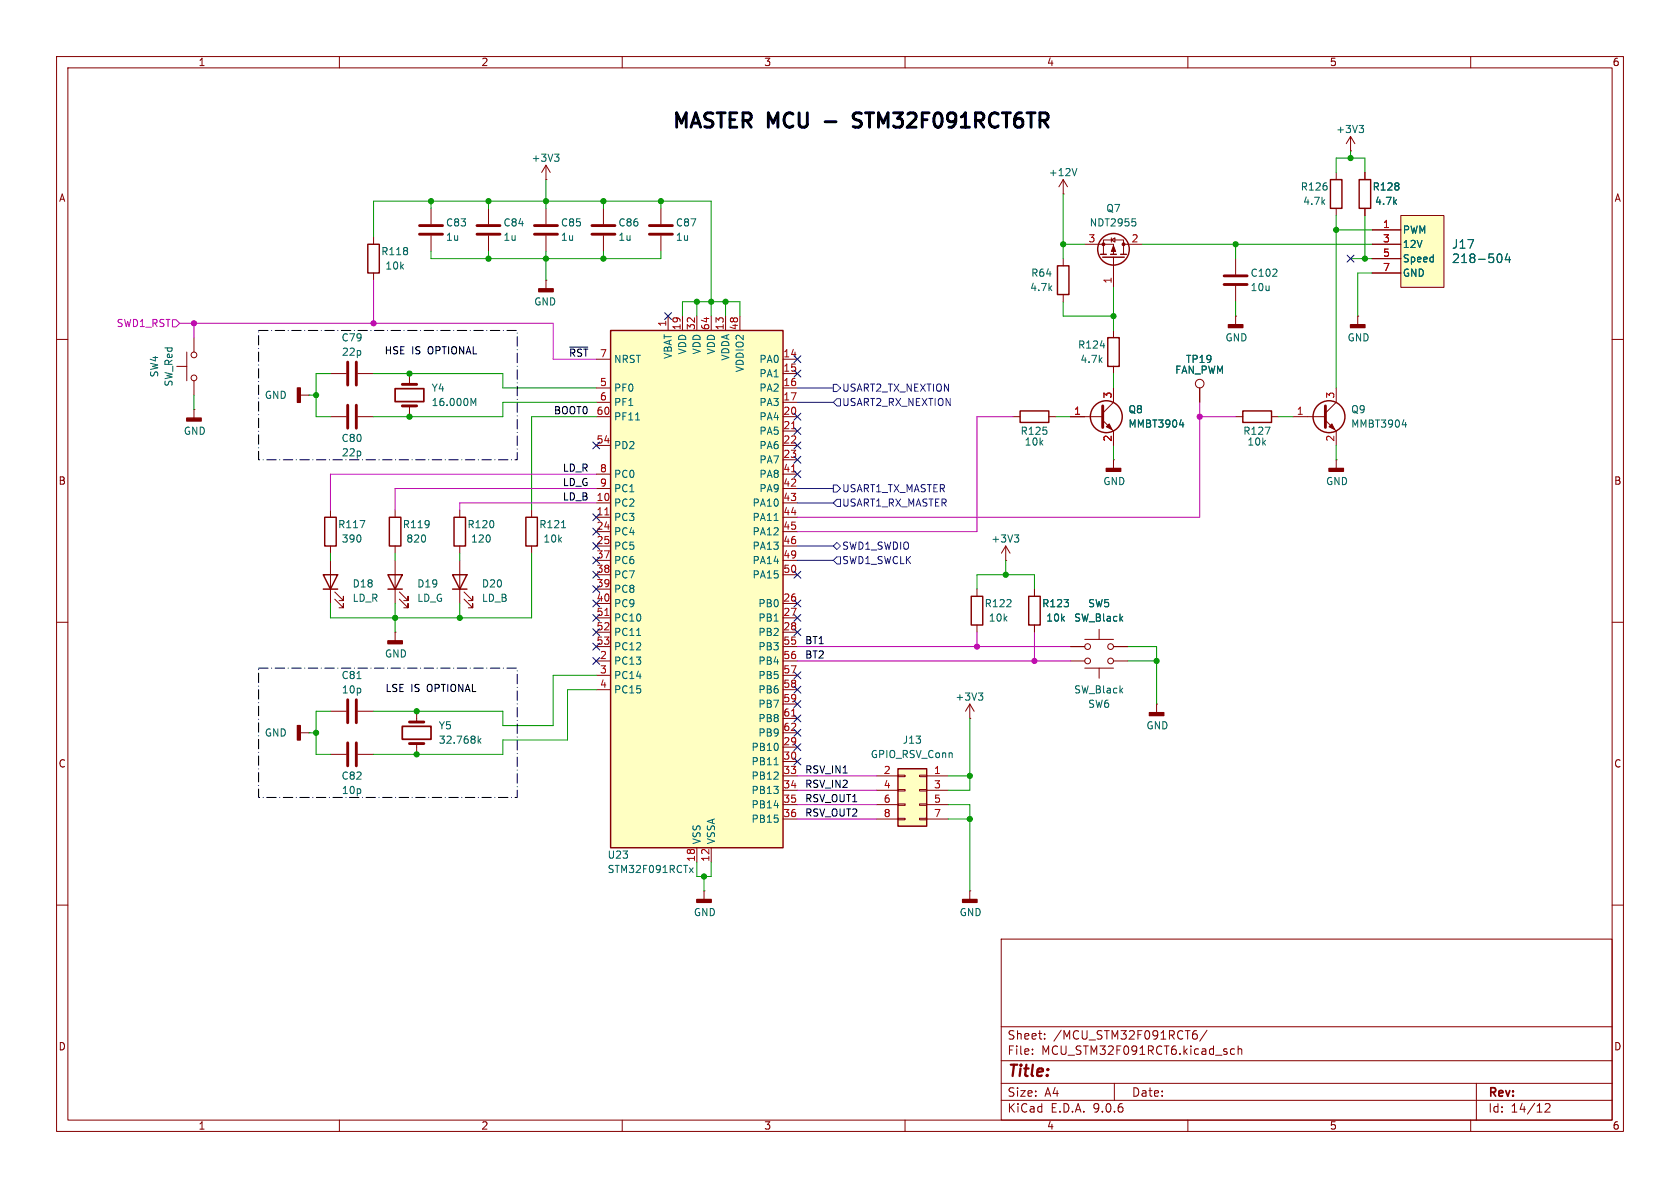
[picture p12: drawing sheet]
<svg xmlns="http://www.w3.org/2000/svg" width="297mm" height="210mm" viewBox="0 0 297 210" stroke-linecap="round" stroke-linejoin="round" font-family="sans-serif">
<g fill="none" stroke="#840000" stroke-width=".18">
<path d="M10 10h277v190h-277zM12 12h273v186h-273zM60 10v2M110 10v2M160 10v2M210 10v2M260 10v2M76.2 36.8v2.8M86.4 36.8v2.8M96.5 36.8v2.8M106.7 36.8v2.8M116.8 36.8v2.8"/>
<path d="M188 34.3h.1M188 31.8l-.8 1.2M188 31.8l.7 1.2M188 31.8v2.5M236.2 30.5v1.3M236.2 36.8v1.3M238.8 26.7h.1M238.8 24.1l-.8 1.3M238.8 24.1l.7 1.3M238.8 24.1v2.6M241.3 30.5v1.3M241.3 36.8v1.3"/>
<path d="M34.3 59.7v2.5M66 41.9v1.3M66 48.3v1.2M76.2 41.7v2.8M86.4 41.7v2.8M96.5 41.7v2.8M106.7 41.7v2.8M116.8 41.7v2.8M188 45.7v1.3M188 52.1v1.2M191.8 43.2h5v1.8M195.1 45v-2.6h3.5v2.6"/>
<path d="M196.5 42.4l.6-.4v.8zM196.5 42v.8M196.8 45.5v5.3M196.8 58.4v1.3M198.6 43.2h3.3M218.4 55.9h.1M218.4 45.7v2.8M218.4 50.5v2.8M218.4 55.9v1.5M240 55.9h.1M240 55.9v1.5M10 60h2"/>
<path d="M31.2 64.8h1.8M33 62.2v5.1M34.3 72.4h.1M34.3 67.3v2.6M34.3 72.4v1.5M53.1 69.9h1.5M54.6 69.9h.1M58.4 66h2.8M58.4 73.7h2.8M63.2 66h2.8M63.2 73.7h2.8M72.4 66v1.9"/>
<path d="M72.4 71.8v1.9M179.1 73.7h1.2M185.4 73.7h1.3M196.8 64.8v1.2M212.1 68.6v2.5M218.4 73.7h1.3M224.8 73.7h1.3M285 60h2M58.4 99.1v7.6M69.8 90.2v1.2M69.8 96.5v1.3M69.8 99.1v7.6"/>
<path d="M81.3 90.2v1.2M81.3 96.5v1.3M81.3 99.1v7.6M94 90.2v1.2M94 96.5v1.3M177.8 99.1h.1M177.8 96.5l-.8 1.3M177.8 96.5l.8 1.3M177.8 96.5v2.6M196.8 81.3h.1M196.8 81.3v1.5M10 110h2"/>
<path d="M59.2 105.9l1.5 1.5v-.7v.7h-.8M59.2 104.6l1.5 1.6v-.8v.8h-.8M69.8 111.8h.1M69.8 111.8v1.5M70.6 105.9l1.5 1.5v-.7v.7h-.7M70.6 104.6l1.5 1.6v-.8v.8h-.7M82 105.9l1.6 1.5v-.7v.7h-.8M82 104.6l1.6 1.6v-.8v.8h-.8M189.2 114.3h2.6M191.8 113h5M194.3 111.3v1.7M196.8 114.3h2.6"/>
<path d="M285 110h2M53.1 129.5h1.5M54.6 129.5h.1M73.7 125.7v1.9M73.7 131.4v2M124.5 157.5h.1M124.5 157.5v1.5M171.4 157.5h.1M171.4 157.5v1.5M10 160h2M177 166h108v32h-108zM285 160h2"/>
<path d="M60 198v2M110 198v2M160 198v2M177 194.5h108M177 191.5h108M177 187.5h108M177 181.5h108M182.5 186.3v.1M182.5 185.5v.1M184.7 183.6v.1M184.7 182.8v.1M197 191.5v3"/>
<path d="M210 198v2M211 182.8h.4l.3 .3-.2 .5h-.5M211.5 182.2a.53 .53 0 0 0-.6 .4M213.4 182.1l-1.3 2M218.2 185.5l-.4-.1-.3 .3v.4l.2 .2h.5M218.9 185.5l.2-.1 .4 .1v.9M218.9 184.9v1.5M260 198v2M261 191.5v6.5M273.2 195.2l.5-.1 .3 .1v.3l-.9 1.1h.9"/>
<circle cx="34.3" cy="66.8" r=".51"/>
<circle cx="34.3" cy="62.7" r=".51"/>
<circle cx="212.1" cy="67.8" r=".76"/>
<circle cx="192.3" cy="114.3" r=".51"/>
<circle cx="196.3" cy="114.3" r=".51"/>
</g>
<g fill="none" stroke="#006464" stroke-width=".18">
<path d="M190.4 29.8l-.4 1.3M200.1 38.7h.7M200.6 39.2l.2 .2v.3l-.2 .2M240.3 22.2h.8l-.5 .5M240.8 22.7l.3 .2v.3l-.3 .2M83.3 70.4l.4 .9 .4-.9v1.3M194.5 61.1h.8M223.7 75.5h.8l-.5 1.3M99.3 93.3h.7M179.3 94.6h.8l-.4 .4M179.9 95l.2 .3v.3l-.2 .2M84.5 130.1v1.3"/>
<path d="M84.7 130.9l.3 .5M85 130.5l-.5 .5"/>
</g>
<g fill="none" stroke="#840000" stroke-width=".25">
<path d="M235.2 31.8h2v5h-2zM240.3 31.8h2v5h-2zM65 43.2h2.1v5.1h-2.1zM186.9 47h2.1v5.1h-2.1zM194.6 45h1M194.9 45.5h3.9M195.8 59.7h2.1v5.1h-2.1zM196.3 45h1.1M198.1 45h1M180.3 72.6h5.1v2.1h-5.1zM219.7 72.6h5.1v2.1h-5.1zM68.8 91.4h2.1v5.1h-2.1z"/>
<path d="M80.3 91.4h2v5.1h-2zM93 91.4h2v5.1h-2zM57.1 101.6h2.6l-1.3 2.5zM57.1 104.1h2.6M68.6 101.6h2.5l-1.3 2.5zM68.6 104.1h2.5M80 101.6h2.5l-1.2 2.5zM80 104.1h2.5"/>
<circle cx="196.8" cy="44.1" r="2.79"/>
</g>
<g fill="#840000" stroke="#840000" stroke-width=".18">
<path d="M196.8 43.4l.4 1.1h-.7z"/>
<circle cx="198.6" cy="43.2" r=".25"/>
<circle cx="195.1" cy="43.2" r=".25"/>
</g>
<g fill="#840000" stroke="#840000" stroke-width=".25">
<path d="M52.6 68.6h.5v2.5h-.5z"/>
<path d="M33 73.9h2.6v.5h-2.6z"/>
<path d="M170.2 159h2.5v.5h-2.5z"/>
<path d="M238.8 57.4h2.5v.5h-2.5z"/>
<path d="M123.2 159h2.5v.5h-2.5z"/>
<path d="M195.6 82.8h2.5v.5h-2.5z"/>
<path d="M217.2 57.4h2.5v.5h-2.5z"/>
<path d="M52.6 128.3h.5v2.5h-.5z"/>
<path d="M68.6 113.3h2.5v.5h-2.5z"/>
</g>
<g fill="none" stroke="#840000" stroke-width=".51">
<path d="M74.2 39.9h4M84.3 39.9h4.1M94.5 39.9h4.1M104.6 39.9h4.1M114.8 39.9h4.1M74.2 41.4h4M84.3 41.4h4.1M94.5 41.4h4.1M104.6 41.4h4.1M114.8 41.4h4.1M216.4 48.8h4.1M216.4 50.3h4.1"/>
<path d="M61.5 64v4.1M61.5 71.6v4.1M63 64v4.1M63 71.6v4.1M71.1 71.8h2.6M71.1 67.9h2.6M72.4 131.4h2.5M72.4 127.6h2.5"/>
</g>
<path d="M69.8 68.7h5.1v2.3h-5.1zM71.1 128.4h5.1v2.3h-5.1z" fill="none" stroke="#840000" stroke-width=".3"/>
<path d="M107.9 58.4h30.5v91.5h-30.5z" fill="#ffffc2"/>
<g fill="none" stroke="#840000" stroke-width=".25">
<path d="M107.9 58.4h30.5v91.5h-30.5z"/>
<circle cx="195.6" cy="73.7" r="2.82"/>
</g>
<g fill="none" stroke="#840000" stroke-width=".18">
<path d="M96.5 31.8h.1M96.5 29.2v2.6M96.5 29.2l-.7 1.3M96.5 29.2l.8 1.3M96.5 49.5h.1M96.5 49.5v1.6M118.1 55.9v2.5M120.6 55.9v2.5M123.2 55.9v2.5M125.7 55.9v2.5M128.3 55.9v2.5M130.8 55.9v2.5"/>
<path d="M105.4 63.5h2.5M105.4 68.6h2.5M105.4 71.1h2.5M105.4 73.7h2.5M105.4 78.7h2.5M138.4 63.5h2.6M138.4 68.6h2.6M138.4 71.1h2.6M138.4 73.7h2.6M138.4 78.7h2.6M138.4 66h2.6M138.4 76.2h2.6"/>
<path d="M189.2 73.7h5.7M194.9 74.3l1.9 1.9v2.5M196.8 68.6v2.5l-1.9 1.9M105.4 83.8h2.5M105.4 86.4h2.5M105.4 88.9h2.5M105.4 91.4h2.5M105.4 94h2.5M105.4 96.5h2.5M105.4 99.1h2.5M138.4 83.8h2.6M138.4 86.4h2.6"/>
<path d="M138.4 88.9h2.6M138.4 91.4h2.6M138.4 94h2.6M138.4 96.5h2.6M138.4 99.1h2.6M138.4 81.3h2.6M105.4 101.6h2.5M105.4 104.1h2.5M105.4 106.7h2.5M105.4 109.2h2.5M105.4 111.8h2.5M105.4 114.3h2.5"/>
<path d="M105.4 116.8h2.5M105.4 119.4h2.5M138.4 101.6h2.6M138.4 106.7h2.6M138.4 109.2h2.6M138.4 111.8h2.6M138.4 114.3h2.6M138.4 116.8h2.6M138.4 119.4h2.6M58.4 133.4h2.8M58.4 125.7h2.8M63.2 133.4h2.8"/>
<path d="M63.2 125.7h2.8M105.4 121.9h2.5M138.4 121.9h2.6M138.4 124.5h2.6M138.4 127h2.6M138.4 129.5h2.6M138.4 132.1h2.6M138.4 134.6h2.6M138.4 137.2h2.6M138.4 139.7h2.6M171.4 127h.1M171.4 124.5l-.7 1.2"/>
<path d="M171.4 124.5l.8 1.2M171.4 124.5v2.5M123.2 149.9v2.5M125.7 149.9v2.5M138.4 142.2h2.6M138.4 144.8h2.6"/>
</g>
<g fill="none" stroke="#006464" stroke-width=".18">
<path d="M98 27.2h.8l-.4 .5M98.6 27.7l.2 .3v.3l-.2 .2M112.4 74.2h.7M208.5 75.1h.8M209.1 74.7v.8M136.9 92h.7M63.1 120h.7M112.5 112.3h.8M136.9 135.2h.7M173 122.5h.7l-.4 .5M173.5 123l.2 .2v.3l-.2 .3M121.9 153.4l.6 .8"/>
<path d="M122.5 153.4l-.6 .8"/>
</g>
<path d="M139.9 75.8h.8M106.9 91h.7M139.9 83.4h.8M106.9 108.8h.7M139.9 126.6h.8" fill="none" stroke="#a90000" stroke-width=".18"/>
<path d="M194.9 71.8v3.8M61.5 123.7v4.1M61.5 131.3v4.1M63 123.7v4.1M63 131.3v4.1" fill="none" stroke="#840000" stroke-width=".51"/>
<path d="M195.6 75.4l.5-.5 .5 1z" fill="#840000" stroke="#840000" stroke-width=".18"/>
<path d="M95.2 51.1h2.6v.5h-2.6z" fill="#840000" stroke="#840000" stroke-width=".25"/>
<path d="M158.7 135.9h5.1v10.2h-5.1z" fill="#ffffc2"/>
<path d="M57.4 91.4h2v5.1h-2zM171.7 105.4h2v5.1h-2zM181.9 105.4h2v5.1h-2zM158.7 135.9h5.1v10.2h-5.1z" fill="none" stroke="#840000" stroke-width=".25"/>
<g fill="none" stroke="#840000" stroke-width=".18">
<path d="M58.4 90.2v1.2M58.4 96.5v1.3M172.7 104.1v1.3M172.7 110.5v1.3M182.9 104.1v1.3M182.9 110.5v1.3M189.2 116.8h2.6M191.8 118.1h5M194.3 118.1v1.8M196.8 116.8h2.6M154.9 137.2h3.8M154.9 139.7h3.8"/>
<path d="M158.7 137h1.3v.3h-1.3zM158.7 139.6h1.3v.2h-1.3zM162.6 137h1.2v.3h-1.2zM162.6 139.6h1.2v.2h-1.2zM163.8 137.2h3.8M163.8 139.7h3.8M204.5 124.5h.1M204.5 124.5v1.5M154.9 142.2h3.8M154.9 144.8h3.8M158.7 142.1h1.3v.3h-1.3zM158.7 144.7h1.3v.2h-1.3z"/>
<path d="M162.6 142.1h1.2v.3h-1.2zM162.6 144.7h1.2v.2h-1.2zM163.8 142.2h3.8M163.8 144.8h3.8"/>
<circle cx="192.3" cy="116.8" r=".51"/>
<circle cx="196.3" cy="116.8" r=".51"/>
</g>
<path d="M63.7 92h.8l-.5 1.3" fill="none" stroke="#006464" stroke-width=".18"/>
<path d="M203.2 126h2.5v.5h-2.5z" fill="#840000" stroke="#840000" stroke-width=".25"/>
<path d="M247.6 38.1h7.7v12.7h-7.7z" fill="#ffffc2"/>
<g fill="none" stroke="#840000" stroke-width=".18">
<path d="M241.3 30.5v1.3M241.3 36.8v1.3M247.6 38.1h7.7v12.7h-7.7zM242.6 40.6h5M242.6 43.2h5M242.6 45.7h5M242.6 48.3h5M189.2 73.7h2.6M196.8 68.6v2.5M196.8 76.2v2.5M212.1 68.6v2.5M228.6 73.7h5.7"/>
<path d="M234.3 74.3l1.9 1.9v2.5M236.2 68.6v2.5l-1.9 1.9M236.2 81.3h.1M236.2 81.3v1.5M182.9 104.1v1.3M182.9 110.5v1.3M189.2 114.3h2.6M196.8 114.3h2.6"/>
</g>
<path d="M265 44.9a.83 .83 0 0 1 .6 .6 .83 .83 0 0 1-.3 .8l-.3 .1M266.5 44.8l-.4 1.1h1M266.8 45.4v1M208.5 75.1h.8M209.1 74.7v.8M247.9 75.1h.8M248.5 74.7v.8" fill="none" stroke="#006464" stroke-width=".18"/>
<path d="M234.3 71.8v3.8" fill="none" stroke="#840000" stroke-width=".51"/>
<circle cx="234.9" cy="73.7" r="2.82" fill="none" stroke="#840000" stroke-width=".25"/>
<path d="M234.9 75.4l.6-.5 .5 1z" fill="#840000" stroke="#840000" stroke-width=".18"/>
<path d="M234.9 82.8h2.6v.5h-2.6z" fill="#840000" stroke="#840000" stroke-width=".25"/>
<path d="M141 71.1h6.3M141 68.6h6.3M147.3 67.9h.7l.6 .7-.6 .6h-.7zM148 70.5h.6v1.3h-.6l-.7-.7zM141 88.9h6.3M141 86.4h6.3M141 96.5h6.3M141 99.1h6.3M147.3 85.7h.7l.6 .7-.6 .6h-.7zM147.3 96.5l.7-.6 .6 .6-.6 .7zM148 98.4h.6v1.3h-.6l-.7-.6zM148 88.3h.6v1.2h-.6l-.7-.6z" fill="none" stroke="#00f" stroke-width=".18"/>
<g fill="none" stroke="#c200c2" stroke-width=".18">
<path d="M30.5 56.5h.6l.6 .7-.6 .6h-.6zM31.7 57.2h66.1v6.3h7.6M34.3 57.2v2.5M66 49.5v7.7M179.1 73.7h-6.4v20.3h-31.7M212.1 73.7h6.3M212.1 71.1v20.3h-71.1M105.4 88.9h-24.1v1.3M105.4 83.8h-47v6.4M105.4 86.4h-35.6v3.8M141 116.8h48.2M141 114.3h48.2"/>
<path d="M172.7 111.8v2.5M182.9 111.8v5M141 137.2h13.9M141 139.7h13.9M141 144.8h13.9M141 142.2h13.9"/>
</g>
<path d="M100.7 61.4h3.2" fill="none" stroke="#0f0f0f" stroke-width=".18"/>
<g fill="none" stroke="#009600" stroke-width=".18">
<path d="M76.2 35.6v1.2M86.4 35.6v1.2M96.5 31.8v5M106.7 35.6v1.2M116.8 35.6v1.2M188 34.3v11.4M236.2 30.5v-2.6h5.1v2.6M236.2 38.1v30.5M238.8 26.7v1.2M241.3 38.1v7.6M66 41.9v-6.3h59.7v20.3M76.2 44.5v1.2h40.6v-1.2"/>
<path d="M86.4 44.5v1.2M96.5 44.5v5M106.7 44.5v1.2M120.6 55.9v-2.6h10.2v2.6M123.2 53.3v2.6M128.3 53.3v2.6M188 53.3v2.6h8.8M188 43.2h3.8M196.8 50.8v7.6M201.9 43.2h40.7M218.4 43.2v2.5M218.4 53.3v2.6"/>
<path d="M236.2 40.6h6.4M238.8 45.7h3.8M242.6 48.3h-2.6v7.6M34.3 69.9v2.5M54.6 69.9h1.3M58.4 66h-2.5v7.7h2.5M66 66h22.9v2.6h16.5M105.4 71.1h-16.5v2.6h-22.9M105.4 73.7h-11.4v16.5M186.7 73.7h2.5M196.8 66v2.6M196.8 78.7v2.6"/>
<path d="M226.1 73.7h2.5M236.2 78.7v2.6M58.4 97.8v1.3M69.8 97.8v1.3M81.3 97.8v1.3M94 97.8v11.4h-35.6v-2.5M177.8 99.1v2.5M69.8 106.7v5.1M81.3 106.7v2.5M105.4 119.4h-7.6v8.9h-8.9v-2.6h-22.9M172.7 104.1v-2.5h10.2v2.5M199.4 114.3h5.1v10.2"/>
<path d="M199.4 116.8h5.1M54.6 129.5h1.3M58.4 125.7h-2.5v7.7h2.5M105.4 121.9h-5.1v8.9h-11.4v2.6h-22.9M167.6 137.2h3.8M171.4 127v12.7h-3.8M123.2 152.4v2.5h2.5v-2.5M124.5 154.9v2.6M167.6 142.2h3.8v15.3M167.6 144.8h3.8"/>
</g>
<g fill="none" stroke="#000084" stroke-width=".18">
<path d="M117.5 55.3l1.2 1.2M118.7 55.3l-1.2 1.2M238.2 45.1l1.2 1.2M239.4 45.1l-1.2 1.2M104.8 78.1l1.2 1.2M106 78.1l-1.2 1.2M140.4 78.1l1.2 1.2M140.4 65.4l1.2 1.2M140.4 62.9l1.2 1.2M140.4 75.6l1.2 1.2M140.4 73.1l1.2 1.2M141.6 78.1l-1.2 1.2"/>
<path d="M141.6 65.4l-1.2 1.2M141.6 73.1l-1.2 1.2M141.6 62.9l-1.2 1.2M141.6 75.6l-1.2 1.2M104.8 90.8l1.2 1.2M104.8 93.4l1.2 1.2M104.8 95.9l1.2 1.2M104.8 98.5l1.2 1.2M106 90.8l-1.2 1.2M106 93.4l-1.2 1.2M106 95.9l-1.2 1.2M106 98.5l-1.2 1.2"/>
<path d="M140.4 80.7l1.2 1.2M140.4 83.2l1.2 1.2M141.6 80.7l-1.2 1.2M141.6 83.2l-1.2 1.2M104.8 106.1l1.2 1.2M104.8 103.5l1.2 1.2M104.8 101l1.2 1.2M104.8 113.7l1.2 1.2M104.8 108.6l1.2 1.2M104.8 111.2l1.2 1.2M104.8 116.2l1.2 1.2M106 106.1l-1.2 1.2"/>
<path d="M106 113.7l-1.2 1.2M106 101l-1.2 1.2M106 103.5l-1.2 1.2M106 116.2l-1.2 1.2M106 108.6l-1.2 1.2M106 111.2l-1.2 1.2M140.4 106.1l1.2 1.2M140.4 101l1.2 1.2M140.4 111.2l1.2 1.2M140.4 118.8l1.2 1.2M140.4 108.6l1.2 1.2M141.6 106.1l-1.2 1.2"/>
<path d="M141.6 101l-1.2 1.2M141.6 111.2l-1.2 1.2M141.6 118.8l-1.2 1.2M141.6 108.6l-1.2 1.2M140.4 134l1.2 1.2M140.4 121.3l1.2 1.2M140.4 123.9l1.2 1.2M140.4 126.4l1.2 1.2M140.4 131.5l1.2 1.2M140.4 128.9l1.2 1.2M141.6 134l-1.2 1.2M141.6 121.3l-1.2 1.2"/>
<path d="M141.6 123.9l-1.2 1.2M141.6 126.4l-1.2 1.2M141.6 131.5l-1.2 1.2M141.6 128.9l-1.2 1.2"/>
</g>
<path d="M151.9 19.9h-.6a.62 .62 0 0 0-.5 .7 .62 .62 0 0 0 .5 .6l.5 .1M145.9 21.5h1.9M150.8 22.4l1 .1" fill="none" stroke="#000" stroke-width=".51"/>
<path d="M45.7 58.4h45.7v22.9h-45.7zM45.7 118.1h45.7v22.9h-45.7z" fill="none" stroke="#000" stroke-width=".18" stroke-dasharray="1.7 .6 0 .6"/>
<g fill="#009600" stroke="#009600" stroke-width=".18">
<circle cx="125.7" cy="53.3" r=".46"/>
<circle cx="116.8" cy="35.6" r=".46"/>
<circle cx="128.3" cy="53.3" r=".46"/>
<circle cx="106.7" cy="35.6" r=".46"/>
<circle cx="106.7" cy="45.7" r=".46"/>
<circle cx="123.2" cy="53.3" r=".46"/>
<circle cx="171.4" cy="137.2" r=".46"/>
<circle cx="204.5" cy="116.8" r=".46"/>
<circle cx="188" cy="43.2" r=".46"/>
<circle cx="196.8" cy="55.9" r=".46"/>
<circle cx="218.4" cy="43.2" r=".46"/>
<circle cx="171.4" cy="144.8" r=".46"/>
<circle cx="124.5" cy="154.9" r=".46"/>
<circle cx="177.8" cy="101.6" r=".46"/>
<circle cx="241.3" cy="45.7" r=".46"/>
<circle cx="236.2" cy="40.6" r=".46"/>
<circle cx="238.8" cy="27.9" r=".46"/>
<circle cx="55.9" cy="129.5" r=".46"/>
<circle cx="73.7" cy="133.4" r=".46"/>
<circle cx="73.7" cy="125.7" r=".46"/>
<circle cx="86.4" cy="35.6" r=".46"/>
<circle cx="86.4" cy="45.7" r=".46"/>
<circle cx="76.2" cy="35.6" r=".46"/>
<circle cx="96.5" cy="35.6" r=".46"/>
<circle cx="96.5" cy="45.7" r=".46"/>
<circle cx="72.4" cy="66" r=".46"/>
<circle cx="72.4" cy="73.7" r=".46"/>
<circle cx="81.3" cy="109.2" r=".46"/>
<circle cx="55.9" cy="69.9" r=".46"/>
<circle cx="69.8" cy="109.2" r=".46"/>
</g>
<g fill="#c200c2" stroke="#c200c2" stroke-width=".18">
<circle cx="182.9" cy="116.8" r=".46"/>
<circle cx="172.7" cy="114.3" r=".46"/>
<circle cx="212.1" cy="73.7" r=".46"/>
<circle cx="66" cy="57.2" r=".46"/>
<circle cx="34.3" cy="57.2" r=".46"/>
</g>
<g font-size="3.5">
<text x="118.5" y="23.4">MASTER MCU</text>
<text x="152.9" y="23.4">STM32F091RCT6TR</text>
</g>
<text font-size="2.8" fill="#840000" x="178" y="190.9">Title:</text>
<g font-size="2.1" fill="#006464">
<text x="256.6" y="44.2">J17</text>
<text x="256.6" y="46.7">218-504</text>
</g>
<g font-size="2.1" fill="#840000">
<text x="178" y="184">Sheet:</text>
<text x="186.2" y="184">/MCU_STM32F091RCT6/</text>
<text x="178" y="186.7">File:</text>
<text x="184.1" y="186.7">MCU_STM32F091RCT6.kicad_sch</text>
<text x="178" y="196.9">KiCad</text>
<text x="178" y="194.1">Size:</text>
<text x="184.7" y="194.1">A4</text>
<text x="185.7" y="196.9">E.D.A.</text>
<text x="193.3" y="196.9">9.0.6</text>
<text x="200" y="194.1">Date:</text>
<text x="263" y="194.3">Rev:</text>
<text x="263" y="196.9">Id:</text>
<text x="267.1" y="196.9">14/12</text>
</g>
<g font-size="1.8" fill="#840000">
<text x="35" y="11.9">1</text>
<text x="85" y="11.9">2</text>
<text x="135" y="11.9">3</text>
<text x="185" y="11.9">4</text>
<text x="235" y="11.9">5</text>
<text x="285" y="11.9">6</text>
<text x="10.3" y="35.9">A</text>
<text x="285.3" y="35.9">A</text>
<text x="10.3" y="85.9">B</text>
<text x="285.3" y="85.9">B</text>
<text x="10.3" y="135.9">C</text>
<text x="285.3" y="135.9">C</text>
<text x="10.3" y="185.9">D</text>
<text x="285.3" y="185.9">D</text>
<text x="35" y="199.9">1</text>
<text x="85" y="199.9">2</text>
<text x="135" y="199.9">3</text>
<text x="185" y="199.9">4</text>
<text x="235" y="199.9">5</text>
<text x="285" y="199.9">6</text>
</g>
<g font-size="1.8" fill="#006464">
<text x="236.1" y="23.7">+3V3</text>
<text x="93.9" y="28.8">+3V3</text>
<text x="185.3" y="31.3">+12V</text>
<text x="229.9" y="33.9">R126</text>
<text x="242.6" y="33.9">R128</text>
<text x="78.7" y="40.2">C83</text>
<text x="88.9" y="40.2">C84</text>
<text x="99.1" y="40.2">C85</text>
<text x="109.2" y="40.2">C86</text>
<text x="119.4" y="40.2">C87</text>
<text x="192.5" y="40.2">NDT2955</text>
<text x="195.5" y="37.7">Q7</text>
<text x="230.3" y="36.4">4.7k</text>
<text x="243" y="36.4">4.7k</text>
<text x="247.9" y="41.5">PWM</text>
<text x="67.3" y="45.3">R118</text>
<text x="68" y="47.9">10k</text>
<text x="78.7" y="42.8">1u</text>
<text x="88.9" y="42.8">1u</text>
<text x="99.1" y="42.8">1u</text>
<text x="109.2" y="42.8">1u</text>
<text x="119.4" y="42.8">1u</text>
<text x="247.9" y="44">12V</text>
<text x="247.9" y="46.6">Speed</text>
<text x="182" y="51.7">4.7k</text>
<text x="182.2" y="49.1">R64</text>
<text x="221" y="49.1">C102</text>
<text x="221" y="51.7">10u</text>
<text x="247.9" y="49.1">GND</text>
<text x="94.3" y="54.2">GND</text>
<text x="60.3" y="60.6">C79</text>
<text x="60.3" y="63.1">22p</text>
<text x="108.5" y="64.4">NRST</text>
<text x="119" y="63.5" transform="rotate(-90 119 63.5)">VBAT</text>
<text x="121.5" y="62.8" transform="rotate(-90 121.5 62.8)">VDD</text>
<text x="124.1" y="62.8" transform="rotate(-90 124.1 62.8)">VDD</text>
<text x="126.6" y="62.8" transform="rotate(-90 126.6 62.8)">VDD</text>
<text x="129.1" y="63.8" transform="rotate(-90 129.1 63.8)">VDDA</text>
<text x="131.7" y="65.9" transform="rotate(-90 131.7 65.9)">VDDIO2</text>
<text x="134.2" y="64.4">PA0</text>
<text x="190.5" y="61.8">R124</text>
<text x="190.9" y="64.4">4.7k</text>
<text x="209.6" y="64.4">TP19</text>
<text x="216.5" y="60.6">GND</text>
<text x="238.1" y="60.6">GND</text>
<text x="28.2" y="66.8" transform="rotate(-90 28.2 66.8)">SW4</text>
<text x="30.7" y="68.4" transform="rotate(-90 30.7 68.4)">SW_Red</text>
<text x="46.7" y="70.7">GND</text>
<text x="76.2" y="69.4">Y4</text>
<text x="76.2" y="72">16.000M</text>
<text x="108.5" y="69.4">PF0</text>
<text x="108.5" y="72">PF1</text>
<text x="134.2" y="66.9">PA1</text>
<text x="134.2" y="69.4">PA2</text>
<text x="134.2" y="72">PA3</text>
<text x="207.7" y="66.3">FAN_PWM</text>
<text x="32.4" y="77.1">GND</text>
<text x="108.5" y="74.5">PF11</text>
<text x="134.2" y="74.5">PA4</text>
<text x="134.2" y="77.1">PA5</text>
<text x="180.3" y="77.1">R125</text>
<text x="199.4" y="73.3">Q8</text>
<text x="199.4" y="75.8">MMBT3904</text>
<text x="219.7" y="77.1">R127</text>
<text x="238.8" y="73.3">Q9</text>
<text x="238.8" y="75.8">MMBT3904</text>
<text x="60.3" y="78.3">C80</text>
<text x="60.3" y="80.9">22p</text>
<text x="108.5" y="79.6">PD2</text>
<text x="134.2" y="79.6">PA6</text>
<text x="134.2" y="82.1">PA7</text>
<text x="181.1" y="79">10k</text>
<text x="220.4" y="79">10k</text>
<text x="108.5" y="84.7">PC0</text>
<text x="108.5" y="87.2">PC1</text>
<text x="108.5" y="89.8">PC2</text>
<text x="132.9" y="89.8">PA10</text>
<text x="134.2" y="84.7">PA8</text>
<text x="134.2" y="87.2">PA9</text>
<text x="195" y="86">GND</text>
<text x="234.3" y="86">GND</text>
<text x="59.7" y="93.6">R117</text>
<text x="71.1" y="93.6">R119</text>
<text x="82.5" y="93.6">R120</text>
<text x="95.2" y="93.6">R121</text>
<text x="108.5" y="92.3">PC3</text>
<text x="108.5" y="94.8">PC4</text>
<text x="132.9" y="92.3">PA11</text>
<text x="132.9" y="94.8">PA12</text>
<text x="60.3" y="96.1">390</text>
<text x="71.7" y="96.1">820</text>
<text x="83.2" y="96.1">120</text>
<text x="96" y="96.1">10k</text>
<text x="108.5" y="97.4">PC5</text>
<text x="108.5" y="99.9">PC6</text>
<text x="132.9" y="97.4">PA13</text>
<text x="132.9" y="99.9">PA14</text>
<text x="175.2" y="96.1">+3V3</text>
<text x="62.2" y="106.6">LD_R</text>
<text x="62.2" y="104.1">D18</text>
<text x="73.7" y="106.6">LD_G</text>
<text x="73.7" y="104.1">D19</text>
<text x="85.1" y="106.6">LD_B</text>
<text x="85.1" y="104.1">D20</text>
<text x="108.5" y="102.5">PC7</text>
<text x="108.5" y="105">PC8</text>
<text x="108.5" y="107.5">PC9</text>
<text x="132.9" y="102.5">PA15</text>
<text x="134" y="107.5">PB0</text>
<text x="174" y="107.5">R122</text>
<text x="184.1" y="107.5">R123</text>
<text x="192.3" y="107.5">SW5</text>
<text x="108.5" y="110.1">PC10</text>
<text x="108.5" y="112.6">PC11</text>
<text x="134" y="110.1">PB1</text>
<text x="134" y="112.6">PB2</text>
<text x="174.7" y="110.1">10k</text>
<text x="184.9" y="110.1">10k</text>
<text x="189.8" y="110.1">SW_Black</text>
<text x="68" y="116.4">GND</text>
<text x="108.5" y="115.2">PC12</text>
<text x="108.5" y="117.7">PC13</text>
<text x="134" y="115.2">PB3</text>
<text x="134" y="117.7">PB4</text>
<text x="60.3" y="120.2">C81</text>
<text x="60.3" y="122.8">10p</text>
<text x="108.5" y="120.2">PC14</text>
<text x="108.5" y="122.8">PC15</text>
<text x="134" y="120.2">PB5</text>
<text x="134" y="122.8">PB6</text>
<text x="134" y="125.3">PB7</text>
<text x="168.8" y="124.1">+3V3</text>
<text x="189.8" y="122.8">SW_Black</text>
<text x="192.3" y="125.3">SW6</text>
<text x="46.7" y="130.4">GND</text>
<text x="77.5" y="129.1">Y5</text>
<text x="77.5" y="131.7">32.768k</text>
<text x="134" y="127.9">PB8</text>
<text x="134" y="130.4">PB9</text>
<text x="159.5" y="131.7">J13</text>
<text x="202.6" y="129.1">GND</text>
<text x="132.8" y="132.9">PB10</text>
<text x="132.8" y="135.5">PB11</text>
<text x="153.8" y="134.2">GPIO_RSV_Conn</text>
<text x="60.3" y="138">C82</text>
<text x="60.3" y="140.6">10p</text>
<text x="132.8" y="138">PB12</text>
<text x="132.8" y="140.6">PB13</text>
<text x="132.8" y="143.1">PB14</text>
<text x="124.1" y="149.4" transform="rotate(-90 124.1 149.4)">VSS</text>
<text x="126.6" y="149.4" transform="rotate(-90 126.6 149.4)">VSSA</text>
<text x="132.8" y="145.6">PB15</text>
<text x="107.3" y="152">U23</text>
<text x="107.3" y="154.5">STM32F091RCTx</text>
<text x="122.6" y="162.2">GND</text>
<text x="169.6" y="162.2">GND</text>
</g>
<g font-size="1.8" fill="#a90000">
<text x="244.4" y="40.4">1</text>
<text x="192.3" y="42.9">3</text>
<text x="200" y="42.9">2</text>
<text x="244.4" y="42.9">3</text>
<text x="244.4" y="45.5">5</text>
<text x="196.6" y="50.2" transform="rotate(-90 196.6 50.2)">1</text>
<text x="244.4" y="48">7</text>
<text x="117.9" y="57.9" transform="rotate(-90 117.9 57.9)">1</text>
<text x="120.4" y="58.5" transform="rotate(-90 120.4 58.5)">19</text>
<text x="122.9" y="58.5" transform="rotate(-90 122.9 58.5)">32</text>
<text x="125.5" y="58.5" transform="rotate(-90 125.5 58.5)">64</text>
<text x="128" y="58.5" transform="rotate(-90 128 58.5)">13</text>
<text x="130.6" y="58.5" transform="rotate(-90 130.6 58.5)">48</text>
<text x="138.4" y="63.2">14</text>
<text x="138.4" y="65.8">15</text>
<text x="106" y="68.3">5</text>
<text x="106" y="70.9">6</text>
<text x="138.4" y="68.3">16</text>
<text x="138.4" y="70.9">17</text>
<text x="196.6" y="70.6" transform="rotate(-90 196.6 70.6)">3</text>
<text x="236" y="70.6" transform="rotate(-90 236 70.6)">3</text>
<text x="105.4" y="73.4">60</text>
<text x="138.4" y="73.4">20</text>
<text x="138.4" y="75.9">21</text>
<text x="189.8" y="73.4">1</text>
<text x="229.2" y="73.4">1</text>
<text x="105.4" y="78.5">54</text>
<text x="106" y="83.6">8</text>
<text x="138.4" y="78.5">22</text>
<text x="138.4" y="81">23</text>
<text x="138.4" y="83.6">41</text>
<text x="196.6" y="78.2" transform="rotate(-90 196.6 78.2)">2</text>
<text x="236" y="78.2" transform="rotate(-90 236 78.2)">2</text>
<text x="105.4" y="88.6">10</text>
<text x="106" y="86.1">9</text>
<text x="138.4" y="86.1">42</text>
<text x="138.4" y="88.6">43</text>
<text x="105.4" y="91.2">11</text>
<text x="105.4" y="93.7">24</text>
<text x="138.4" y="91.2">44</text>
<text x="138.4" y="93.7">45</text>
<text x="105.4" y="96.3">25</text>
<text x="105.4" y="98.8">37</text>
<text x="105.4" y="101.3">38</text>
<text x="138.4" y="96.3">46</text>
<text x="138.4" y="98.8">49</text>
<text x="138.4" y="101.3">50</text>
<text x="105.4" y="103.9">39</text>
<text x="105.4" y="106.4">40</text>
<text x="138.4" y="106.4">26</text>
<text x="105.4" y="109">51</text>
<text x="105.4" y="111.5">52</text>
<text x="138.4" y="109">27</text>
<text x="138.4" y="111.5">28</text>
<text x="105.4" y="114">53</text>
<text x="106" y="116.6">2</text>
<text x="106" y="119.1">3</text>
<text x="138.4" y="114">55</text>
<text x="138.4" y="116.6">56</text>
<text x="138.4" y="119.1">57</text>
<text x="106" y="121.7">4</text>
<text x="138.4" y="121.7">58</text>
<text x="138.4" y="124.2">59</text>
<text x="138.4" y="126.7">61</text>
<text x="138.4" y="129.3">62</text>
<text x="138.4" y="131.8">29</text>
<text x="138.4" y="134.4">30</text>
<text x="138.4" y="136.9">33</text>
<text x="156.1" y="136.9">2</text>
<text x="165" y="136.9">1</text>
<text x="138.4" y="139.4">34</text>
<text x="138.4" y="142">35</text>
<text x="156.1" y="139.4">4</text>
<text x="156.1" y="142">6</text>
<text x="165" y="139.4">3</text>
<text x="165" y="142">5</text>
<text x="138.4" y="144.5">36</text>
<text x="156.1" y="144.5">8</text>
<text x="165" y="144.5">7</text>
<text x="122.9" y="152.4" transform="rotate(-90 122.9 152.4)">18</text>
<text x="125.5" y="152.4" transform="rotate(-90 125.5 152.4)">12</text>
</g>
<text font-size="1.8" fill="#c200c2" x="20.5" y="58">SWD1_RST</text>
<g font-size="1.8">
<text x="67.9" y="62.8">HSE IS</text>
<text x="75.7" y="62.8">OPTIONAL</text>
<text x="68.1" y="122.5">LSE IS</text>
<text x="75.6" y="122.5">OPTIONAL</text>
</g>
<g font-size="1.8" fill="#0f0f0f">
<text x="100.5" y="63.2">~{RST}7</text>
<text x="97.8" y="73.3">BOOT0</text>
<text x="99.4" y="83.5">LD_R</text>
<text x="99.4" y="86">LD_G</text>
<text x="99.4" y="88.6">LD_B</text>
<text x="142.2" y="114">BT1</text>
<text x="142.2" y="116.5">BT2</text>
<text x="142.2" y="136.8">RSV_IN1</text>
<text x="142.2" y="139.4">RSV_IN2</text>
<text x="142.2" y="141.9">RSV_OUT1</text>
<text x="142.2" y="144.4">RSV_OUT2</text>
</g>
<g font-size="1.8" fill="#00f">
<text x="148.8" y="72">USART2_RX_NEXTION</text>
<text x="148.8" y="69.4">USART2_TX_NEXTION</text>
<text x="148.8" y="87.2">USART1_TX_MASTER</text>
<text x="148.8" y="89.8">USART1_RX_MASTER</text>
<text x="148.8" y="99.9">SWD1_SWCLK</text>
<text x="148.8" y="97.4">SWD1_SWDIO</text>
</g>
</svg>
